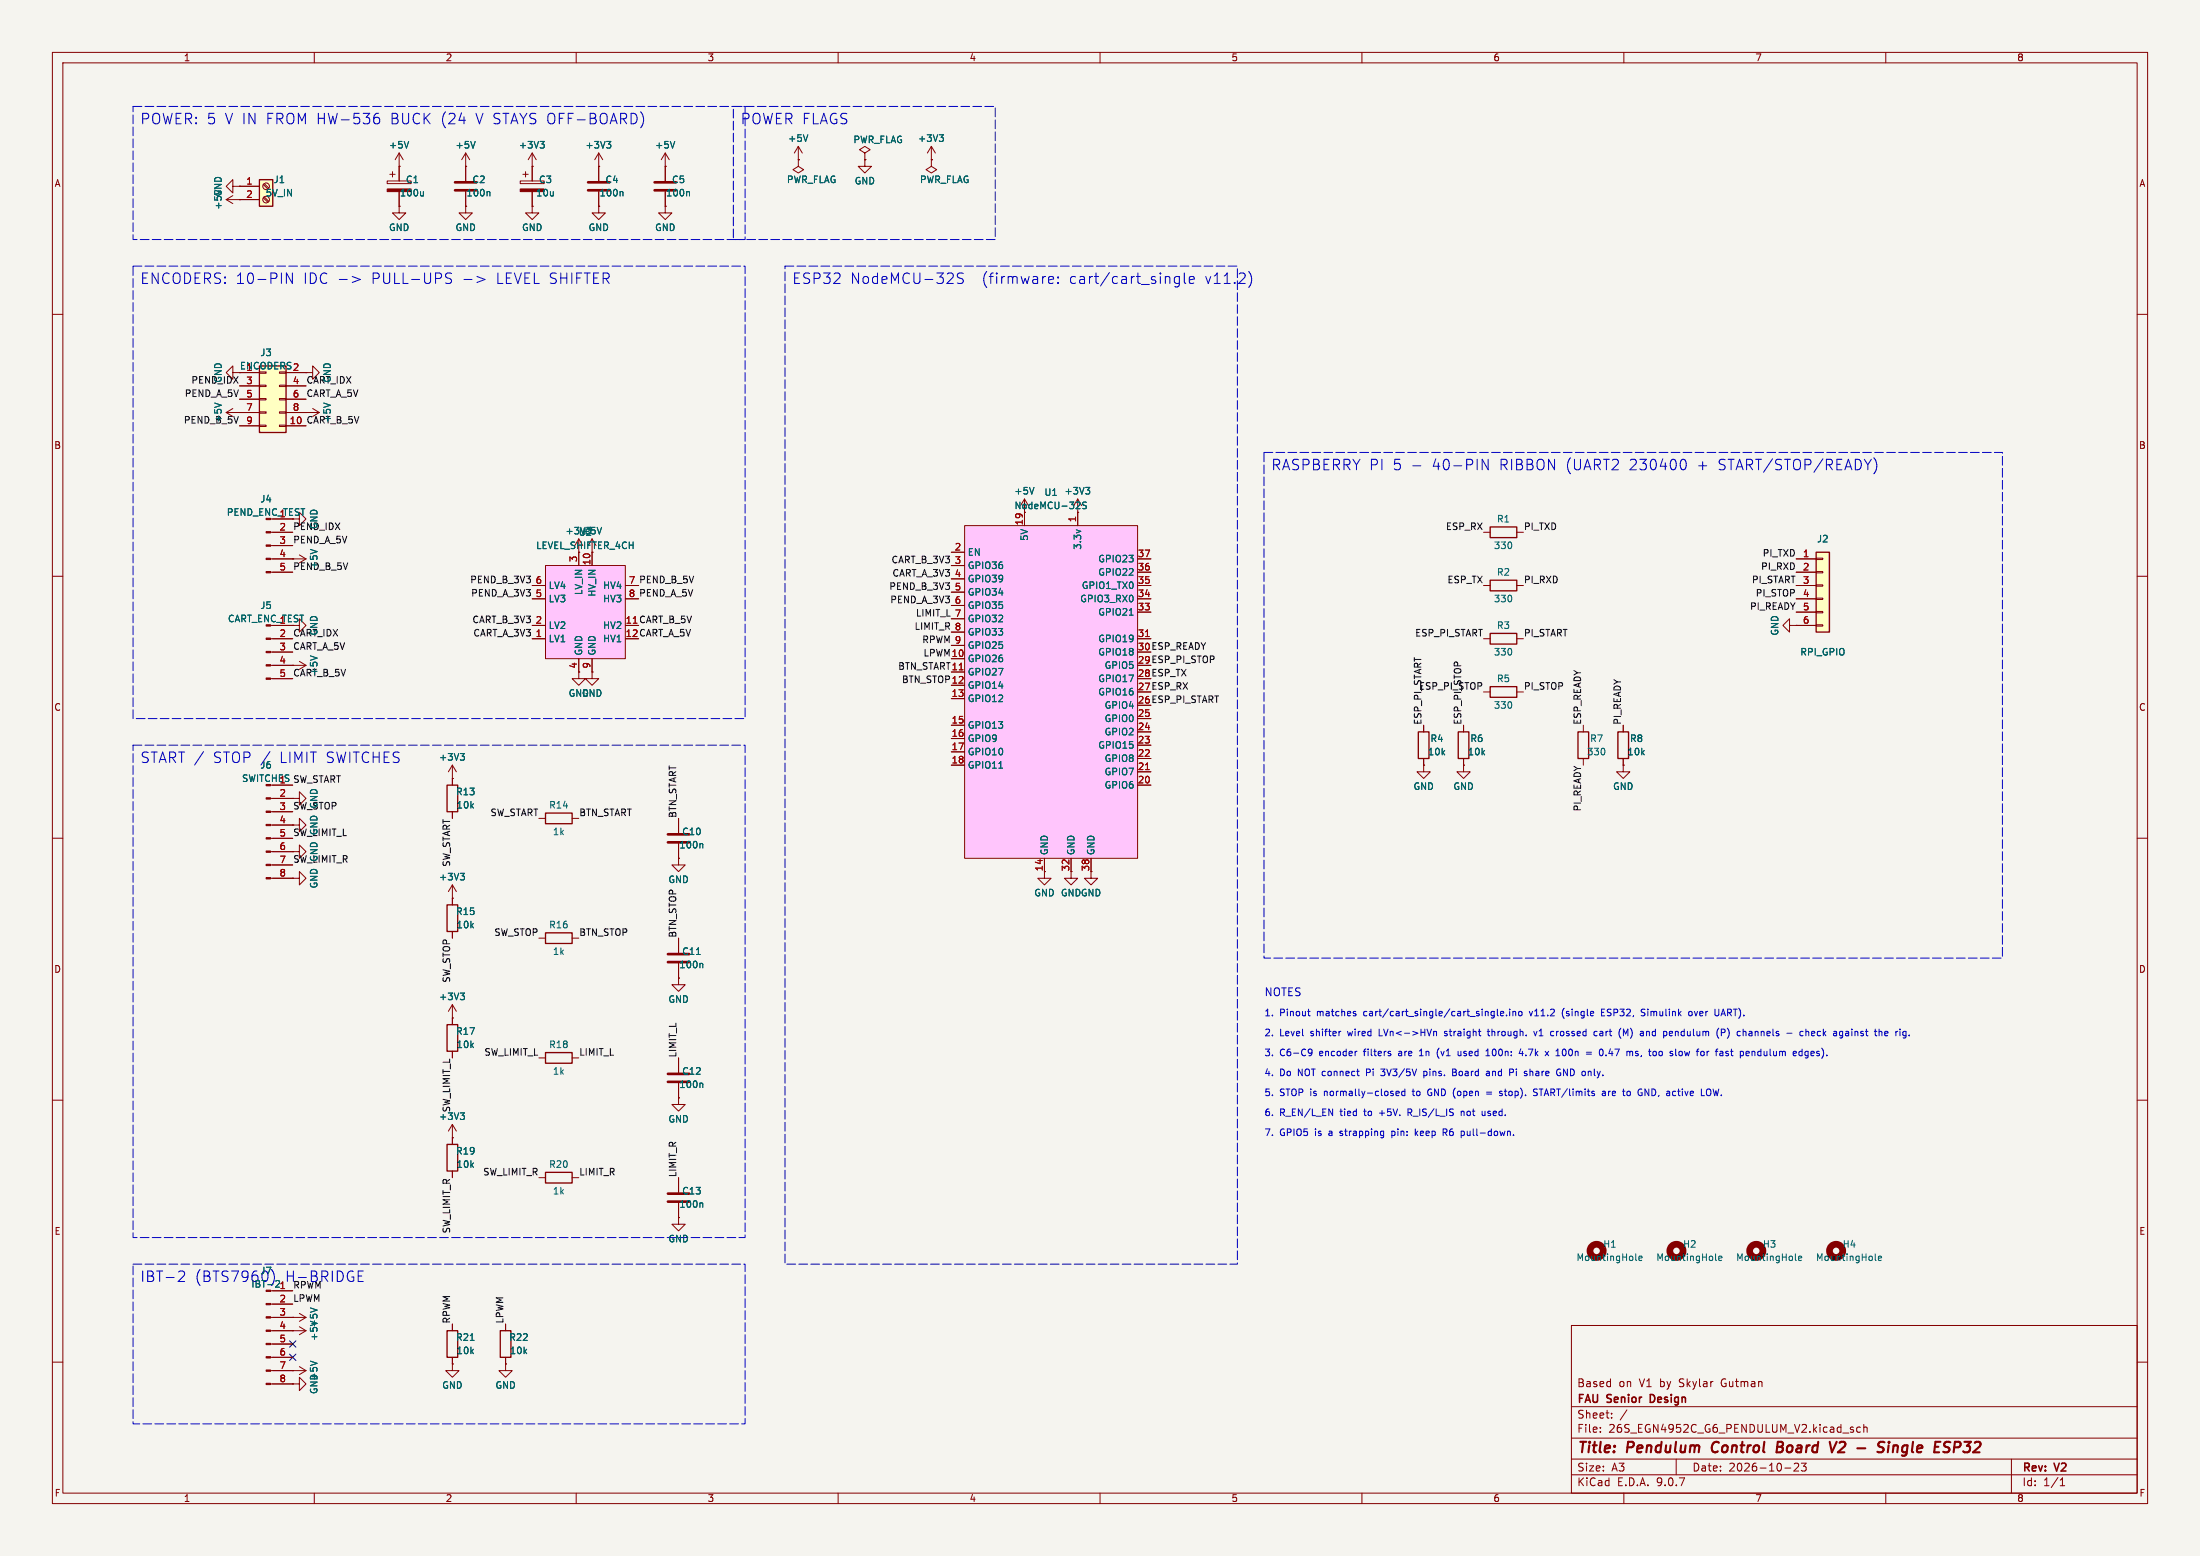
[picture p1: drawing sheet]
<svg xmlns="http://www.w3.org/2000/svg" width="420mm" height="297mm" viewBox="0 0 420 297" stroke-linecap="round" stroke-linejoin="round" font-family="sans-serif">
<path d="M0 0h420v297h-420z" fill="#f5f4ef" stroke="#f5f4ef" stroke-width=".19"/>
<g fill="none" stroke="#840000" stroke-width=".19">
<path d="M10 10h400v277h-400zM12 12h396v273h-396zM60 10v2M110 10v2M160 10v2M210 10v2M260 10v2M310 10v2M360 10v2M101.6 39.4v1.2h1.3l-1.3 1.3-1.3-1.3h1.3M101.6 39.4h.1M10 60h2"/>
<path d="M43.2 78.7l1.2 .8M43.2 78.7h2.5M44.4 71.1v-1.2l-1.2 1.2 1.2 1.3v-1.3h1.3M44.4 78l-1.2 .7M45.7 78.7h.1M58.4 71.1h1.3v-1.2l1.3 1.2-1.3 1.3v-1.3M58.4 71.1h.1M58.4 78.7h.1M58.4 78.7h2.6M59.7 78l1.3 .7M61 78.7l-1.3 .8M408 60h2"/>
<path d="M52.1 99.1h5v-1.3l1.3 1.3-1.3 1.2v-1.2M195.6 95.3l-.8 1.2M195.6 95.3l.7 1.2M195.6 95.3v2.5M205.7 95.3l-.7 1.2M205.7 95.3l.8 1.2M205.7 95.3v2.5M10 110h2M51.7 101.6h4.2M51.7 104.1h4.2M51.7 106.7h4.2M51.7 109.2h4.2"/>
<path d="M52.1 119.4h5v-1.3l1.3 1.3-1.3 1.3v-1.3M113 102.9l-.7 1.2M113 102.9l.8 1.2M113 102.9v2.5M283.2 111.8h1.3M289.6 111.8h1.2M341.6 119.4v-1.3l-1.2 1.3 1.2 1.3v-1.3h1.3M342.9 119.4h.1M408 110h2M51.7 121.9h4.2M51.7 124.5h4.2M51.7 127h4.2"/>
<path d="M51.7 129.5h4.2M113 128.3v1.2h1.3l-1.3 1.3-1.2-1.3h1.2M113 128.3h.1M271.8 138.4v1.3M279.4 138.4v1.3M302.3 138.4v1.3M10 160h2M271.8 144.8v1.3M279.4 144.8v1.3M302.3 144.8v1.3M408 160h2M199.4 166.4v1.2h1.3l-1.3 1.3-1.3-1.3h1.3"/>
<path d="M204.5 166.4v1.2h1.2l-1.2 1.3-1.3-1.3h1.3M208.3 166.4v1.2h1.2l-1.2 1.3-1.3-1.3h1.3M10 210h2M86.4 217.2h.1M86.4 214.6v3.8M86.4 214.6l-.8 1.3M86.4 214.6l.7 1.3M102.9 201.9h1.2M109.2 201.9h1.3M129.5 209.6v1.2h1.3l-1.3 1.3-1.2-1.3h1.2M129.5 209.6h.1M129.5 201.9v2.8"/>
<path d="M129.5 206.8v2.8M408 210h2M86.4 223.5v1.3M102.9 224.8h1.2M109.2 224.8h1.3M129.5 232.4v1.3h1.3l-1.3 1.2-1.2-1.2h1.2M129.5 232.4h.1M129.5 224.8v2.8M129.5 229.6v2.8M51.7 248.9h4.2M51.7 251.5h6.7M51.7 254h6.7"/>
<path d="M51.7 256.5h4.2M51.7 259.1h4.2M52.1 246.4h3.8M55.9 251.5h.1M55.9 254h.1M57.1 250.7l1.3 .8M57.1 253.2l1.3 .8M58.4 251.5l-1.3 .7M58.4 254l-1.3 .8M86.4 252.7v1.3M86.4 259.1v1.2M96.5 252.7v1.3"/>
<path d="M96.5 259.1v1.2M300 253h108v32h-108zM10 260h2M51.7 261.6h6.7M51.7 264.2h4.2M55.9 264.2h1.2v-1.3l1.3 1.3-1.3 1.2v-1.2M55.9 264.2h.1M55.9 261.6h.1M57.1 260.9l1.3 .7M58.4 261.6l-1.3 .8M86.4 260.3v1.3h1.2l-1.2 1.3-1.3-1.3h1.3M86.4 260.3h.1"/>
<path d="M96.5 260.3v1.3h1.3l-1.3 1.3-1.3-1.3h1.3M96.5 260.3h.1M300 278.5h108M300 274.5h108M300 268.5h108M305.5 273.2v.2M305.5 272.5v.1M307.7 270.5v.2M307.7 269.8v.1M310.6 269.1l-1.3 1.9M320 278.5v3M342.5 279.4l.6-.1 .2 .1 .1 .3-1 1.1h1"/>
<path d="M343.9 279.3h.9l-.5 .6 .4 .1v.6l-.2 .2-.6-.2M353.4 272.9l.4 .1 .1 .2-.2 .2h-.3M353.4 272.4l.4 .1M355.2 272.5l-.5-.1-.3 .3 .2 .6h.6M355.8 272.5l.2-.1 .4 .1v.9M355.8 271.9v1.5M384 278.5v6.5M408 260h2M60 285v2M110 285v2M160 285v2M210 285v2"/>
<path d="M260 285v2M300 281.5h108M310 285v2M340.7 280.2h1.2M360 285v2M393.3 283.6h.9M393.3 282.5l.4-.4v1.5"/>
</g>
<g fill="none" stroke="#840000" stroke-width=".4">
<path d="M327.1 275.5a1.27 1.27 0 0 0 0 1.6M339.3 276.2h.6M339.9 276.2l.3 .1M340.1 275.2h-.7l-.3 2 1-.1M340.1 276.1l-.2 .1M350.6 275.2l-.9 2M351.5 275.2l-.3 .2M352.1 276.1l-1.2 1.1h1.2M359.8 275.3a.85 .85 0 0 0-1.1 .1l-.1 .6M360.5 275.9l-.1 1.3M360.6 275.2v.2M361.5 275.9l-.2 1.3"/>
<path d="M362.1 275.9l-.6 .2M371.6 275.2l.7 .1M371.8 276.3h.2a.46 .46 0 0 1-.1 .8M373.1 276.3h.7M374 275.2h-.8l-.2 2"/>
</g>
<path d="M315.4 266.2h-.4v1.5h.4" fill="none" stroke="#840000" stroke-width=".3"/>
<path d="M284.5 110.7h5.1v2.1h-5.1zM270.8 139.7h2v5.1h-2zM278.4 139.7h2v5.1h-2zM301.2 139.7h2.1v5.1h-2.1zM85.3 218.4h2.1v5.1h-2.1zM104.1 200.9h5.1v2h-5.1zM104.1 223.8h5.1v2h-5.1zM85.3 254h2.1v5.1h-2.1zM95.5 254h2v5.1h-2z" fill="none" stroke="#840000" stroke-width=".25"/>
<g fill="#840000" stroke="#840000" stroke-width=".19">
<path d="M50.8 248.8h.9v.2h-.9z"/>
<path d="M50.8 251.3h.9v.3h-.9z"/>
<path d="M50.8 253.9h.9v.2h-.9z"/>
<path d="M50.8 256.4h.9v.3h-.9z"/>
<path d="M50.8 259h.9v.2h-.9z"/>
<path d="M50.8 261.5h.9v.2h-.9z"/>
<path d="M50.8 264h.9v.3h-.9z"/>
<path d="M50.8 121.8h.9v.2h-.9z"/>
<path d="M50.8 124.3h.9v.3h-.9z"/>
<path d="M50.8 126.9h.9v.2h-.9z"/>
<path d="M50.8 129.4h.9v.3h-.9z"/>
<path d="M50.8 101.5h.9v.2h-.9z"/>
<path d="M50.8 104h.9v.3h-.9z"/>
<path d="M50.8 106.6h.9v.2h-.9z"/>
<path d="M50.8 109.1h.9v.2h-.9z"/>
</g>
<g fill="none" stroke="#006464" stroke-width=".19">
<path d="M41 76.9l1.2 .4M61.8 76.9l1.3 .4M197.4 93l-.4 1.3M207.3 93h.7l-.4 .5M207.8 93.5l.2 .3v.3l-.2 .2M114.8 100.7l-.4 1.2M87.9 212.4h.8l-.5 .5M88.4 212.9l.3 .2v.3l-.3 .3M134 206.7l.2 .2v.7M134 229.6l.2 .2v.6M53.1 244.4l-.4 .1M53.3 245l-.7 .7h.8"/>
<path d="M59.3 249.6l1.2 .5M59.3 259.8l1.2 .4M89.8 255.8h.7M312.3 240.4l.2 .2M312.9 240.2l.6-.1-.1-.3h-.3l-.2 .1v.6h.5M327.5 240.4l.2 .2M328.1 240.2l.6-.1v-.3h-.4l-.2 .1 .1 .6h.5M342.7 240.4l.2 .2M343.4 240.2l.6-.1-.1-.3h-.4l-.1 .1v.6h.5M358 240.4l.2 .2M358.6 240.2l.6-.1-.1-.3h-.3l-.2 .1 .1 .6h.4"/>
</g>
<path d="M127.5 205h4.1M127.5 206.5h4.1M127.5 227.8h4.1M127.5 229.4h4.1" fill="none" stroke="#840000" stroke-width=".51"/>
<g fill="none" stroke="#840000" stroke-width="1.3">
<circle cx="304.8" cy="238.8" r="1.27"/>
<circle cx="320" cy="238.8" r="1.27"/>
<circle cx="335.3" cy="238.8" r="1.27"/>
<circle cx="350.5" cy="238.8" r="1.27"/>
</g>
<path d="M346.7 105.4h2.5v15.3h-2.5z" fill="#ffffc2"/>
<path d="M284.5 100.6h5.1v2h-5.1zM346.7 105.4h2.5v15.3h-2.5zM308.9 139.7h2v5.1h-2z" fill="none" stroke="#840000" stroke-width=".25"/>
<g fill="none" stroke="#840000" stroke-width=".19">
<path d="M283.2 101.6h1.3M289.6 101.6h1.2M342.9 106.7h3.8M342.9 109.2h3.8M342.9 111.8h3.8M342.9 114.3h3.8M342.9 116.8h3.8M342.9 119.4h3.8M346.7 106.6h1.3v.2h-1.3zM346.7 109.1h1.3v.2h-1.3zM346.7 111.6h1.3v.3h-1.3zM346.7 114.2h1.3v.2h-1.3z"/>
<path d="M346.7 116.7h1.3v.3h-1.3zM346.7 119.3h1.3v.2h-1.3zM309.9 138.4v1.3M271.8 146.1v1.2h1.2l-1.2 1.3-1.3-1.3h1.3M271.8 146.1h.1M279.4 146.1v1.2h1.3l-1.3 1.3-1.3-1.3h1.3M279.4 146.1h.1M309.9 146.1v1.2h1.2l-1.2 1.3-1.3-1.3h1.3M309.9 146.1h.1M309.9 144.8v1.3"/>
</g>
<path d="M49.5 69.9h5.1v12.7h-5.1z" fill="#ffffc2"/>
<path d="M49.5 69.9h5.1v12.7h-5.1z" fill="none" stroke="#840000" stroke-width=".25"/>
<g fill="none" stroke="#840000" stroke-width=".19">
<path d="M45.7 71.1h3.8M45.7 73.7h3.8M45.7 76.2h3.8M45.7 78.7h3.8M49.5 73.5h1.3v.3h-1.3zM49.5 76.1h1.3v.2h-1.3zM49.5 78.6h1.3v.3h-1.3zM53.3 73.5h1.3v.3h-1.3zM53.3 76.1h1.3v.2h-1.3zM53.3 78.6h1.3v.3h-1.3zM54.6 71.1h3.8M54.6 73.7h3.8"/>
<path d="M54.6 76.2h3.8M54.6 78.7h3.8M45.7 81.3h3.8M49.5 81.2h1.3v.2h-1.3zM53.3 81.2h1.3v.2h-1.3zM54.6 81.3h3.8M110.5 128.3v1.2h1.3l-1.3 1.3-1.3-1.3h1.3"/>
</g>
<path d="M104.1 108h15.3v17.7h-15.3z" fill="#ffc5fc"/>
<g fill="none" stroke="#840000" stroke-width=".19">
<path d="M55.9 106.7h.1M55.9 106.7h2.5M57.1 105.9l1.3 .8M58.4 106.7l-1.3 .7M101.6 111.8h2.5M101.6 114.3h2.5M101.6 119.4h2.5M104.1 108h15.3v17.7h-15.3zM110.5 102.9v5.1M110.5 102.9l-.8 1.2M110.5 102.9l.8 1.2M113 105.4v2.6"/>
<path d="M119.4 111.8h2.5M119.4 114.3h2.5M55.9 127h.1M55.9 127h2.5M57.1 126.2l1.3 .8M58.4 127l-1.3 .8M101.6 121.9h2.5M110.5 125.7v2.6M113 125.7v2.6M283.2 121.9h1.3M283.2 132.1h1.3M289.6 121.9h1.2"/>
<path d="M289.6 132.1h1.2"/>
</g>
<path d="M59.3 104.9l1.2 .4M59.3 125.2l1.2 .4" fill="none" stroke="#006464" stroke-width=".19"/>
<path d="M284.5 120.9h5.1v2h-5.1zM284.5 131.1h5.1v2h-5.1z" fill="none" stroke="#840000" stroke-width=".25"/>
<path d="M184.1 100.3h33.1v63.5h-33.1z" fill="#ffc5fc"/>
<g fill="none" stroke="#840000" stroke-width=".19">
<path d="M43.2 38.1l1.2 .8M43.2 38.1h2.5M44.4 37.3l-1.2 .8M45.7 38.1h.1M76.2 39.4v1.2h1.3l-1.3 1.3-1.3-1.3h1.3M76.2 39.4h.1M88.9 39.4v1.2h1.3l-1.3 1.3-1.3-1.3h1.3M88.9 39.4h.1M114.3 39.4v1.2h1.3l-1.3 1.3-1.3-1.3h1.3M114.3 39.4h.1M152.4 30.5h.1M152.4 30.5v1.3l1 .6-1 .6-1-.6 1-.6"/>
<path d="M152.4 27.9l-.8 1.3M152.4 27.9l.8 1.3M152.4 27.9v2.6M165.1 29.2l1-.6-1-.7-1 .7 1 .6v1.3M165.1 30.5h.1M165.1 30.5v1.3h1.3l-1.3 1.2-1.3-1.2h1.3M177.8 30.5h.1M177.8 30.5v1.3l1 .6-1 .6-1-.6 1-.6M177.8 27.9l-.8 1.3M177.8 27.9l.8 1.3M177.8 27.9v2.6M195.6 97.8v2.5"/>
<path d="M205.7 97.8v2.5M181.6 105.4h2.5M181.6 108h2.5M181.6 110.5h2.5M181.6 113h2.5M181.6 115.6h2.5M181.6 118.1h2.5M184.1 100.3h33.1v63.5h-33.1zM217.2 106.7h2.5M217.2 109.2h2.5M217.2 111.8h2.5M217.2 114.3h2.5"/>
<path d="M217.2 116.8h2.5M181.6 120.7h2.5M181.6 123.2h2.5M181.6 125.7h2.5M181.6 128.3h2.5M181.6 130.8h2.5M181.6 133.4h2.5M181.6 138.4h2.5M217.2 121.9h2.5M217.2 137.2h2.5M217.2 139.7h2.5M51.7 152.4h4.2"/>
<path d="M51.7 154.9h4.2M51.7 157.5h4.2M52.1 149.9h3.8M55.9 152.4h1.2v-1.3l1.3 1.3-1.3 1.3v-1.3M55.9 152.4h.1M55.9 157.5h1.2v-1.3l1.3 1.3-1.3 1.3v-1.3M55.9 157.5h.1M86.4 148.6h.1M86.4 146.1v3.8M86.4 154.9v1.3M86.4 146.1l-.8 1.2M86.4 146.1l.7 1.2"/>
<path d="M102.9 156.2h1.2M109.2 156.2h1.3M129.5 156.2v2.8M181.6 141h2.5M181.6 143.5h2.5M181.6 146.1h2.5M217.2 142.2h2.5M217.2 144.8h2.5M217.2 147.3h2.5M217.2 149.9h2.5M51.7 160h4.2M51.7 162.6h4.2"/>
<path d="M51.7 165.1h4.2M51.7 167.6h4.2M55.9 162.6h1.2v-1.3l1.3 1.3-1.3 1.2v-1.2M55.9 162.6h.1M55.9 167.6h1.2v-1.2l1.3 1.2-1.3 1.3v-1.3M55.9 167.6h.1M86.4 171.5h.1M86.4 168.9v3.8M86.4 177.8v1.3M86.4 168.9l-.8 1.3M86.4 168.9l.7 1.3M102.9 179.1h1.2"/>
<path d="M109.2 179.1h1.3M129.5 163.8v1.3h1.3l-1.3 1.3-1.2-1.3h1.2M129.5 163.8h.1M129.5 161v2.8M129.5 179.1v2.8M199.4 163.8v2.6M204.5 163.8v2.6M208.3 163.8v2.6M86.4 194.3h.1M86.4 191.8v3.8M86.4 191.8l-.8 1.2M86.4 191.8l.7 1.2"/>
<path d="M129.5 186.7v1.3h1.3l-1.3 1.2-1.2-1.2h1.2M129.5 186.7h.1M129.5 183.9v2.8M86.4 200.7v1.2"/>
</g>
<path d="M183.1 127.9h.7M218.7 121.5h.7M218.7 146.9h.7" fill="none" stroke="#a90000" stroke-width=".19"/>
<g fill="none" stroke="#006464" stroke-width=".19">
<path d="M154.2 25.7l-.4 1.3M179.3 25.7h.8l-.4 .5M179.9 26.2l.2 .3v.3l-.2 .2M206.1 95.9l.1 .2-.1 .3-.7 .7h.8M207.4 95.9l-.5-.1-.2 .2v.3l.6 .3 .1 .3-.2 .2-.5-.1M215.6 117.4h.7M87.9 143.8h.8l-.5 .5M88.4 144.3l.3 .3v.3l-.3 .2M190.7 146.6h.7M87.9 166.7h.8l-.5 .5M88.4 167.2l.3 .2v.3l-.3 .3M134 161l.2 .2v.7"/>
<path d="M87.9 189.6h.8l-.5 .4M88.4 190l.3 .3v.3l-.3 .2M133 182.2h.7M134 183.9l.2 .2v.6"/>
</g>
<g fill="#840000" stroke="#840000" stroke-width=".19">
<path d="M50.8 152.3h.9v.2h-.9z"/>
<path d="M50.8 154.8h.9v.3h-.9z"/>
<path d="M50.8 157.4h.9v.2h-.9z"/>
<path d="M50.8 159.9h.9v.2h-.9z"/>
<path d="M50.8 162.4h.9v.3h-.9z"/>
<path d="M50.8 165h.9v.2h-.9z"/>
<path d="M50.8 167.5h.9v.3h-.9z"/>
</g>
<path d="M127.5 159.3h4.1M127.5 160.8h4.1M127.5 182.1h4.1M127.5 183.6h4.1" fill="none" stroke="#840000" stroke-width=".51"/>
<path d="M85.3 149.9h2.1v5h-2.1zM104.1 155.2h5.1v2h-5.1zM85.3 172.7h2.1v5.1h-2.1zM104.1 178.1h5.1v2h-5.1zM85.3 195.6h2.1v5.1h-2.1z" fill="none" stroke="#840000" stroke-width=".25"/>
<path d="M49.5 34.3h2.6v5.1h-2.6z" fill="#ffffc2"/>
<path d="M49.5 34.3h2.6v5.1h-2.6z" fill="none" stroke="#840000" stroke-width=".25"/>
<g fill="none" stroke="#840000" stroke-width=".19">
<path d="M44.4 35.6v-1.3l-1.2 1.3 1.2 1.2v-1.2h1.3M45.7 35.6h.1M45.7 38.1h.1M45.7 35.6h3.8M45.7 38.1h3.8M50.3 35.2l.8 .9M50.3 37.8l.8 .8M50.4 35.1l.9 .8M73.9 34.5h4.6v.6h-4.6zM74.4 33.3h1M74.9 32.8v1M76.2 31.8h.1"/>
<path d="M76.2 39.4h.1M76.2 29.2v5.3M76.2 36.6v2.8M76.2 29.2l-.8 1.3M76.2 29.2l.8 1.3M88.9 31.8h.1M88.9 39.4h.1M88.9 29.2l-.8 1.3M88.9 29.2l.8 1.3M88.9 29.2v5.3M88.9 36.6v2.8M99.3 34.5h4.6v.6h-4.6z"/>
<path d="M99.8 33.3h1M100.3 32.8v1M101.6 31.8h.1M101.6 39.4h.1M101.6 29.2l-.8 1.3M101.6 29.2l.8 1.3M101.6 29.2v5.3M101.6 36.6v2.8M114.3 31.8h.1M114.3 39.4h.1M114.3 29.2l-.8 1.3M114.3 29.2l.8 1.3"/>
<path d="M114.3 29.2v5.3M114.3 36.6v2.8M127 39.4v1.2h1.3l-1.3 1.3-1.3-1.3h1.3M127 39.4h.1M127 31.8h.1M127 29.2l-.8 1.3M127 29.2l.8 1.3M127 29.2v5.3M127 36.6v2.8M152.4 30.5h.1M165.1 30.5h.1M177.8 30.5h.1"/>
<path d="M45.7 78.7h.1M45.7 71.1h3.8M45.7 73.7h3.8M45.7 76.2h3.8M45.7 78.7h3.8M54.6 71.1h3.8M54.6 73.7h3.8M54.6 76.2h3.8M54.6 78.7h3.8M58.4 78.7h.1M58.4 71.1h.1M45.7 81.3h3.8"/>
<path d="M52.1 99.1h3.8M54.6 81.3h3.8M195.6 97.8v2.5M205.7 97.8v2.5M52.1 106.7h3.8M52.1 109.2h3.8M52.1 119.4h3.8M52.1 101.6h3.8M52.1 104.1h3.8M55.9 106.7h.1M101.6 111.8h2.5M101.6 114.3h2.5"/>
<path d="M101.6 119.4h2.5M110.5 105.4v2.6M113 105.4v2.6M119.4 111.8h2.5M119.4 114.3h2.5M181.6 105.4h2.5M181.6 108h2.5M181.6 110.5h2.5M181.6 113h2.5M181.6 115.6h2.5M181.6 118.1h2.5M217.2 106.7h2.5"/>
<path d="M217.2 109.2h2.5M217.2 111.8h2.5M217.2 114.3h2.5M217.2 116.8h2.5M342.9 119.4h.1M342.9 106.7h3.8M342.9 109.2h3.8M342.9 111.8h3.8M342.9 114.3h3.8M342.9 116.8h3.8M342.9 119.4h3.8M52.1 121.9h3.8"/>
<path d="M52.1 124.5h3.8M52.1 127h3.8M52.1 129.5h3.8M55.9 127h.1M101.6 121.9h2.5M110.5 125.7v2.6M113 128.3h.1M113 125.7v2.6M181.6 120.7h2.5M181.6 123.2h2.5M181.6 125.7h2.5M181.6 128.3h2.5"/>
<path d="M181.6 130.8h2.5M181.6 133.4h2.5M181.6 138.4h2.5M217.2 121.9h2.5M217.2 137.2h2.5M217.2 139.7h2.5M271.8 138.4v1.3M279.4 138.4v1.3M309.9 138.4v1.3M52.1 149.9h3.8M52.1 152.4h3.8M52.1 154.9h3.8"/>
<path d="M52.1 157.5h3.8M55.9 152.4h.1M55.9 157.5h.1M86.4 148.6h.1M86.4 148.6v1.3M86.4 154.9v1.3M129.5 156.2v2.8M181.6 141h2.5M181.6 143.5h2.5M181.6 146.1h2.5M217.2 142.2h2.5M217.2 144.8h2.5"/>
<path d="M217.2 147.3h2.5M217.2 149.9h2.5M271.8 146.1h.1M271.8 144.8v1.3M279.4 146.1h.1M279.4 144.8v1.3M309.9 146.1h.1M309.9 144.8v1.3M52.1 160h3.8M52.1 162.6h3.8M52.1 165.1h3.8M52.1 167.6h3.8"/>
<path d="M55.9 162.6h.1M55.9 167.6h.1M86.4 171.5h.1M86.4 171.5v1.2M86.4 177.8v1.3M129.5 163.8h.1M129.5 161v2.8M129.5 179.1v2.8M199.4 163.8v2.6M204.5 163.8v2.6M208.3 163.8v2.6M86.4 194.3h.1"/>
<path d="M86.4 194.3v1.3M129.5 186.7h.1M129.5 183.9v2.8M86.4 217.2h.1M86.4 200.7v1.2M86.4 217.2v1.2M129.5 209.6h.1M129.5 201.9v2.8M129.5 206.8v2.8M86.4 223.5v1.3M129.5 232.4h.1M129.5 224.8v2.8"/>
<path d="M129.5 229.6v2.8M52.1 246.4h3.8M52.1 248.9h3.8M52.1 251.5h3.8M52.1 254h3.8M52.1 256.5h3.8M52.1 259.1h3.8M55.9 251.5h.1M55.9 254h.1M86.4 252.7v1.3M86.4 259.1v1.2M96.5 252.7v1.3"/>
<path d="M96.5 259.1v1.2M52.1 261.6h3.8M52.1 264.2h3.8M55.9 264.2h.1M55.9 261.6h.1M86.4 260.3h.1M96.5 260.3h.1"/>
<circle cx="50.8" cy="38.1" r=".63"/>
<circle cx="50.8" cy="35.6" r=".63"/>
</g>
<g fill="none" stroke="#006464" stroke-width=".19">
<path d="M78 27l-.4 1.3M80.8 36.6v.8M80.8 37.3l-.2 .1M90.7 27l-.4 1.3M93.3 36.6l.2 .1v.7M103.1 27h.8l-.4 .5M103.7 27.5l.2 .2v.3l-.2 .3M115.8 27h.8l-.4 .5M116.4 27.5l.2 .2v.3l-.2 .3M118.7 36.6l.2 .1v.7M128.8 27l-.4 1.3M131.4 36.6l.2 .1v.7"/>
<path d="M154.2 25.7l-.4 1.3M179.3 25.7h.8l-.4 .5M179.9 26.2l.2 .3v.3l-.2 .2M41 76.9l1.2 .4M61.8 76.9l1.3 .4M197.4 93l-.4 1.3M206.1 95.9l.1 .2-.1 .3-.7 .7h.8M207.3 93h.7l-.4 .5M207.4 95.9l-.5-.1-.2 .2v.3l.6 .3 .1 .3-.2 .2-.5-.1M207.8 93.5l.2 .3v.3l-.2 .2M59.3 104.9l1.2 .4M114.8 100.7l-.4 1.2"/>
<path d="M215.6 117.4h.7M59.3 125.2l1.2 .4M87.9 143.8h.8l-.5 .5M88.4 144.3l.3 .3v.3l-.3 .2M190.7 146.6h.7M87.9 166.7h.8l-.5 .5M88.4 167.2l.3 .2v.3l-.3 .3M134 161l.2 .2v.7M87.9 189.6h.8l-.5 .4M88.4 190l.3 .3v.3l-.3 .2M133 182.2h.7M134 183.9l.2 .2v.6"/>
<path d="M87.9 212.4h.8l-.5 .5M88.4 212.9l.3 .2v.3l-.3 .3M134 206.7l.2 .2v.7M134 229.6l.2 .2v.6M53.1 244.4l-.4 .1M53.3 245l-.7 .7h.8M59.3 249.6l1.2 .5M59.3 259.8l1.2 .4M89.8 255.8h.7"/>
</g>
<path d="M86.9 34.8h4M86.9 36.3h4M112.3 34.8h4M112.3 36.3h4M125 34.8h4M125 36.3h4" fill="none" stroke="#840000" stroke-width=".51"/>
<g fill="#840000" stroke="#840000" stroke-width=".19">
<path d="M99.3 36.1h4.6v.5h-4.6z"/>
<path d="M73.9 36.1h4.6v.5h-4.6z"/>
</g>
<path d="M55.3 255.9l1.2 1.2M55.3 258.5l1.2 1.2M56.5 255.9l-1.2 1.2M56.5 258.5l-1.2 1.2" fill="none" stroke="#000084" stroke-width=".19"/>
<g fill="none" stroke="#0000c2" stroke-width=".19">
<path d="M71.5 22.5l.6-.1 .4 .4v.4l-.2 .3h-.8M72.3 21.6a.71 .71 0 0 0-.9 .5M122.8 22.2v1.3M55.8 52.1v2l-1.1-2v2M67.2 52.8l1.6 .5-1.6 .6M85.2 53l.2 .1a.73 .73 0 0 1 .8 .4l-.2 .5-.7 .1M85.2 52.2h1M88.6 53.3h1.5M91.1 52.8l1.5 .5-1.5 .6M180.8 54.1h1.2M181.9 52.3v.7M183.9 52.2h-1a.48 .48 0 0 0-.1 .5 .48 .48 0 0 0 .3 .4 .73 .73 0 0 1 .8 .4l-.1 .4-.3 .2-.7-.1"/>
<path d="M200.5 52.8l.5 .1 .1 .4-.9 .1M201 54l-.5 .1M202 53.9v.2M202 52.9v.2M225.1 52.9l-.5-.1-.4 .4v.5l.2 .3h.7M225.1 52.8v1.6a.54 .54 0 0 1-.8 .3M226.1 52.1v1.7l.3 .3M227 53.4l1-.1-.1-.4-.6-.1-.3 .3 .1 .9h.8M238.5 51.9a2.35 2.35 0 0 1 0 2.9M269.7 88.9h1.5M284.1 87.7v2l-1.1-2v2M321.2 87.7h.2a1.25 1.25 0 0 1 0 2h-.2"/>
<path d="M357.7 87.4a2.29 2.29 0 0 1 0 3M38.9 143.5l-1.7 2.5M51.5 143.5l-1.7 2.5M249.6 193h.5M249.9 193.8l.2 .1M256 196.9l-.3 .1M258.7 193.5l.2 .2-.2 .2M258.7 193l.1 .1M273.7 197l.2-.1h.3v.8M273.7 196.9v.8M275.8 197.6l.1 .1M275.9 196.9l-.1 .1 .1 .3"/>
<path d="M283.9 196.9h.5M284.1 196.4v1.1l.3 .2M284.9 193l.3 .1M285.2 193.8l-.3 .1M285.2 193v1.1l-.2 .2M285.8 192.6v1.1l.2 .2M286.5 193.5l.6-.1-.1-.3-.4-.1-.1 .2v.6h.5M287.6 193.8v.1M288.2 192.6v.1M288.2 193v.9M288.8 193.2l.2-.2 .3 .1 .1 .8M288.8 193v.9"/>
<path d="M290 193.2l.1-.2 .4 .2 .1 .5-.2 .1-.3 .1-.1-.1zM292.8 196.9l.3 .8 .3-.8M296.1 197.6l.2 .1 .3-.1M296.6 196.9h-.3l-.2 .1M298.4 192.8l-.2 .5 .2 .7M304.9 196.9h-.4l-.2 .2 .1 .5h.5M305.7 193.2h.5M306.4 192.6h-.7v1.3h.7M309.3 197.9l.1 .3M309.4 196.3l-.1 .2M310.3 197.3l-.4-.9v1.3M313.3 193.8h.6"/>
<path d="M314 192.7l-.5-.1-.2 .3 .1 .3 .5 .2M314.3 196.9v.8M314.5 196.9l-.2 .1M319.2 196.9h-.3l-.2 .1v.6h.5M319.3 197.2l-.6 .1M322.4 193.2l.2-.2 .4 .2v.5l-.1 .1-.3 .1-.2-.1zM327.9 197.8l.2 .4M328.1 196.3l-.2 .3M328.1 192.6v1.1l-.1 .1-.4 .1M328.6 197.1l.6-.1 .1-.1v-.3l-.7-.2v1.3M332.8 196.9h.5v.8M341.1 197.2h1"/>
<path d="M344.8 196.4v1.3M344.8 196.9h.4l.1 .8M346 196.9l-.2 .1v.5l.2 .2M346.4 197.2l-.6 .1M351.6 196.9h.2M351.8 196.9l-.1 1.1M351.8 197.6l-.2 .1M352.7 196.9h-.3M352.8 197.2h-.3l-.2 .2 .1 .2 .4 .1M359.8 197.3l.6-.1v-.3h-.4l-.2 .1 .1 .6h.5M364.5 197.6v.1M249.9 200.3l.3-.1 .3 .3a.84 .84 0 0 1-.4 1h-.2"/>
<path d="M250.5 200.8l-.3 .2h-.3M258.9 200.7h.2M259 204.5h.5M259.4 205.3h.1M263.6 204.1h.8M263.6 205.2l.2 .1M264 215.9l.1 .1M264.1 215.9v1l-.1 .2M264.1 216.7l-.1 .1M265.3 201.1l.2 .2-.2 .2M265.3 200.7h.2M265.7 215.9v1.3"/>
<path d="M265.7 216.7l.1 .1M265.8 208.7l.2 .2-.2 .2M265.8 208.3l.2 .1M265.8 215.9l-.1 .1M266.5 208.7l.6-.1-.1-.2-.3-.1-.2 .2 .1 .6h.4M268.2 208.4l-.4-.1-.2 .2 .1 .6h.5M268.2 207.9v1.2M268.8 212.3h.5M269.3 211.7h-.5v1.2M270.2 215.5v1.3M270.3 216.3l.4 .5M270.7 215.9l-.5 .5"/>
<path d="M271 201.5h.7M271.2 200.4l-.2 .2M271.8 205.3h.4M271.8 204.5v1.2M272.2 204.5h-.4M272.8 207.9l-.3 .5 .3 .7M274.7 200.1a1.46 1.46 0 0 0 0 1.9M275.8 216.2l.4 .6M276.1 215.5h-.6v1.3M276.1 216.1l-.6 .1M277.3 204.7h.4M277.7 204.7h.2"/>
<path d="M277.9 204.1h-.6v1.2h.6M277.9 204.6l-.2 .1M278.4 200.7v.8h.3l.2-.1M279 212.1v.8M279.3 215.9l.3 .3v.3l-.3 .3M279.3 212.1l-.3 .1M282.9 212.1l.1 .8h.3l.2-.1M283.7 201.5h.7M283.7 200.6l.3-.4v1.3M283.8 208.5h1M283.8 208.8h1M283.8 204.5h.5v.8"/>
<path d="M284.3 204.8h-.4l-.2 .2 .2 .3h.4M286.3 208.7l.5 .2v.2h-.4M286.3 208.4h.5M288.2 204.1h.5l.2 .2-.1 .4h-.6M288.9 216.6v.2M290.3 200.2l-.3 .9h.8M290.6 200.7v.8M292.1 204.1v1.2M292.1 204.5v.1M293.5 207.9h-.5l-.2 .1v.4l.5 .2 .2 .3-.3 .2h-.5M295 200.7l.6 .8M295.6 200.7l-.6 .8"/>
<path d="M297.6 204.1h.3M297.7 204.8h.2v.4l-.3 .1M298.5 205.3v-1.2l.7 1.2M298.5 200.2a.79 .79 0 0 0 0 1.3M302.8 200.9h1M302.8 201.2h1M305.4 200.5l.2-.3 .4 .3M305.9 208.4h.5l.1 .7M306.5 208.6l-.5 .1-.1 .1 .1 .3h.5M306.6 201.4v.1M310.6 208.4l.2-.1 .4 .1M310.6 209l.2 .1 .4-.1"/>
<path d="M311.6 200.7l.1 .8M312.2 201.5h.4M312.6 200.7l-.4 .2 .1 .1 .3 .1M314 209.1v-1.2l.8 1.2M316.9 200.7l-.2 .2v.4l.2 .2M320.5 201.3l.2 .2h.3l.2-.2M320.5 200.9l.2-.2h.3l.2 .2M325.8 208l.3-.1a.43 .43 0 0 1 .5 .4v.4a.42 .42 0 0 1-.4 .5 .42 .42 0 0 1-.4-.5zM325.9 200.7v.8M326.2 200.7l-.3 .2M329.6 201.1l.3 .1 .1 .1-.4 .2M329.6 200.7h.3"/>
<path d="M334.5 200.8l.2-.1h.3v.8M334.5 200.7v.8M343.9 200.7h.1M344 200.2v1.3M344 201.5h-.1M345.2 200.7h-.4l-.2 .2 .1 .6h.5M345.2 200.7v1l-.3 .2h-.3M34.2 242.7h.9a.54 .54 0 0 1 .1 .8l-1.2 1.1h1.2M51.9 242.4l.3 .5a2.33 2.33 0 0 1 .1 1.6M68.4 242.6h.9M68.4 244.6h.9M68.4 243.6h.7"/>
</g>
<path d="M25.4 20.3h116.8v25.4h-116.8zM140 20.3h50v25.4h-50zM25.4 50.8h116.8v86.4h-116.8zM149.9 50.8h86.3v190.5h-86.3zM241.3 86.4h141v96.5h-141zM25.4 142.2h116.8v94h-116.8zM25.4 241.3h116.8v30.5h-116.8z" fill="none" stroke="#0000c2" stroke-width=".19" stroke-dasharray="1.7 .6"/>
<path d="M183.1 127.9h.7M218.7 121.5h.7M218.7 146.9h.7" fill="none" stroke="#a90000" stroke-width=".19"/>
<g font-size="2.8" fill="#0000c2">
<text x="26.7" y="23.9">POWER: 5 V IN FROM HW-536</text>
<text x="74.6" y="23.9">BUCK (24</text>
<text x="91" y="23.9">V STAYS OFF-BOARD)</text>
<text x="141.3" y="23.9">POWER FLAGS</text>
<text x="26.7" y="54.4">ENCODERS: 10-PIN</text>
<text x="57.8" y="54.4">IDC -&gt;</text>
<text x="70.9" y="54.4">PULL-UPS</text>
<text x="94.8" y="54.4">LEVEL SHIFTER</text>
<text x="151.1" y="54.4">ESP32</text>
<text x="162.2" y="54.4">NodeMCU-32S</text>
<text x="187.4" y="54.4">(firmware:</text>
<text x="204.1" y="54.4">cart/cart_single</text>
<text x="230.1" y="54.4">v11.2)</text>
<text x="242.6" y="89.9">RASPBERRY PI 5 -</text>
<text x="273.4" y="89.9">40-PIN</text>
<text x="286.3" y="89.9">RIBBON</text>
<text x="299" y="89.9">(UART2</text>
<text x="311.2" y="89.9">230400</text>
<text x="324.2" y="89.9">+</text>
<text x="328.2" y="89.9">START/STOP/READY)</text>
<text x="26.7" y="145.8">START /</text>
<text x="40.6" y="145.8">STOP /</text>
<text x="53.4" y="145.8">LIMIT SWITCHES</text>
<text x="26.7" y="244.9">IBT-2</text>
<text x="37.1" y="244.9">(BTS7960)</text>
<text x="54.4" y="244.9">H-BRIDGE</text>
</g>
<g font-size="2.8" fill="#840000">
<text x="301" y="277.9">Title:</text>
<text x="310.6" y="277.9">Pendulum</text>
<text x="327.6" y="277.9">Control</text>
<text x="340.8" y="277.9">Board</text>
<text x="351.8" y="277.9">V2</text>
<text x="357.8" y="277.9">-</text>
<text x="362.6" y="277.9">Single</text>
<text x="374.1" y="277.9">ESP32</text>
</g>
<text font-size="2.1" fill="#0000c2" x="241.3" y="190.2">NOTES</text>
<g font-size="2.1" fill="#840000">
<text x="301" y="268.2">FAU</text>
<text x="301" y="265">Based</text>
<text x="306.9" y="268.2">Senior</text>
<text x="309" y="265">on</text>
<text x="313" y="265">V1 by</text>
<text x="315.7" y="268.2">Design</text>
<text x="320.8" y="265">Skylar</text>
<text x="329" y="265">Gutman</text>
<text x="301" y="273.7">File:</text>
<text x="301" y="271">Sheet:</text>
<text x="307.1" y="273.7">26S_EGN4952C_G6_PENDULUM_V2.kicad_sch</text>
<text x="301" y="281.1">Size:</text>
<text x="307.6" y="281.1">A3</text>
<text x="323" y="281.1">Date:</text>
<text x="330" y="281.1">2026-10-23</text>
<text x="386" y="281.3">Rev:</text>
<text x="392.4" y="281.3">V2</text>
<text x="301" y="283.9">KiCad</text>
<text x="308.7" y="283.9">E.D.A.</text>
<text x="316.3" y="283.9">9.0.7</text>
<text x="386" y="283.9">Id:</text>
<text x="390.1" y="283.9">1/1</text>
</g>
<g font-size="1.8" fill="#840000">
<text x="35" y="11.9">1</text>
<text x="85" y="11.9">2</text>
<text x="135" y="11.9">3</text>
<text x="185" y="11.9">4</text>
<text x="235" y="11.9">5</text>
<text x="285" y="11.9">6</text>
<text x="335" y="11.9">7</text>
<text x="385" y="11.9">8</text>
<text x="10.3" y="35.9">A</text>
<text x="408.3" y="35.9">A</text>
<text x="45.7" y="70.7">ENCODERS2</text>
<text x="10.3" y="85.9">B</text>
<text x="408.2" y="85.9">B</text>
<text x="43.2" y="98.7">PEND_ENC_TEST</text>
<text x="102.3" y="105">LEVEL_SHIFTER_4CH</text>
<text x="119.3" y="121.7">12 CART_A_5V</text>
<text x="217.1" y="124.2">30 ESP_READY</text>
<text x="217.1" y="126.7">29 ESP_PI_STOP</text>
<text x="217.1" y="129.3">28 ESP_TX</text>
<text x="217.1" y="131.8">27 ESP_RX</text>
<text x="10.3" y="135.9">C</text>
<text x="217.1" y="134.4">26 ESP_PI_START</text>
<text x="408.2" y="135.9">C</text>
<text x="10.3" y="185.9">D</text>
<text x="408.2" y="185.9">D</text>
<text x="10.3" y="235.9">E</text>
<text x="408.3" y="235.9">E</text>
<text x="10.3" y="285.9">F</text>
<text x="35" y="286.9">1</text>
<text x="85" y="286.9">2</text>
<text x="135" y="286.9">3</text>
<text x="185" y="286.9">4</text>
<text x="235" y="286.9">5</text>
<text x="285" y="286.9">6</text>
<text x="335" y="286.9">7</text>
<text x="385" y="286.9">8</text>
<text x="408.3" y="285.9">F</text>
</g>
<g font-size="1.8" fill="#006464">
<text x="74.2" y="28.5">+5V</text>
<text x="86.9" y="28.5">+5V</text>
<text x="99" y="28.5">+3V3</text>
<text x="111.7" y="28.5">+3V3</text>
<text x="125" y="28.5">+5V</text>
<text x="150.4" y="27.3">+5V</text>
<text x="162.8" y="27.5">PWR_FLAG</text>
<text x="175.2" y="27.3">+3V3</text>
<text x="52.1" y="35.2">J1</text>
<text x="77.4" y="35.2">C1</text>
<text x="90.1" y="35.2">C2</text>
<text x="102.8" y="35.2">C3</text>
<text x="115.5" y="35.2">C4</text>
<text x="128.2" y="35.2">C5</text>
<text x="150.1" y="35.2">PWR_FLAG</text>
<text x="163.1" y="35.4">GND</text>
<text x="175.5" y="35.2">PWR_FLAG</text>
<text x="42.5" y="40.1" transform="rotate(-90 42.5 40.1)">+5VGND</text>
<text x="50.6" y="37.7">5V_IN</text>
<text x="76.2" y="37.7">100u</text>
<text x="88.9" y="37.7">100n</text>
<text x="102.3" y="37.7">10u</text>
<text x="114.3" y="37.7">100n</text>
<text x="127" y="37.7">100n</text>
<text x="74.2" y="44.3">GND</text>
<text x="86.9" y="44.3">GND</text>
<text x="99.6" y="44.3">GND</text>
<text x="112.3" y="44.3">GND</text>
<text x="125" y="44.3">GND</text>
<text x="49.6" y="68.2">J3</text>
<text x="42.5" y="73.2" transform="rotate(-90 42.5 73.2)">GND</text>
<text x="63.3" y="73.2" transform="rotate(-90 63.3 73.2)">GND</text>
<text x="42.5" y="80.8" transform="rotate(-90 42.5 80.8)">+5V</text>
<text x="63.3" y="80.8" transform="rotate(-90 63.3 80.8)">+5V</text>
<text x="193.5" y="94.6">+5V</text>
<text x="199.3" y="94.8">U1</text>
<text x="203.1" y="94.6">+3V3</text>
<text x="49.6" y="96.1">J4</text>
<text x="60.8" y="101.1" transform="rotate(-90 60.8 101.1)">GND</text>
<text x="193.6" y="97.4">NodeMCU-32S</text>
<text x="285.7" y="99.9">R1</text>
<text x="107.8" y="102.2">+3V3</text>
<text x="110.4" y="102.5">U2</text>
<text x="111" y="102.2">+5V</text>
<text x="184.7" y="106.3">EN</text>
<text x="196.4" y="103.3" transform="rotate(-90 196.4 103.3)">5V</text>
<text x="206.6" y="105" transform="rotate(-90 206.6 105)">3.3v</text>
<text x="209.6" y="107.5">GPIO23</text>
<text x="285.1" y="105">330</text>
<text x="346.8" y="103.7">J2</text>
<text x="60.8" y="108.7" transform="rotate(-90 60.8 108.7)">+5V</text>
<text x="104.6" y="112.6">LV4</text>
<text x="111.4" y="113.7" transform="rotate(-90 111.4 113.7)">LV_IN</text>
<text x="113.9" y="114" transform="rotate(-90 113.9 114)">HV_IN</text>
<text x="115" y="112.6">HV4</text>
<text x="184.7" y="108.8">GPIO36</text>
<text x="184.7" y="111.4">GPIO39</text>
<text x="184.7" y="113.9">GPIO34</text>
<text x="206.4" y="112.6">GPIO1_TX0</text>
<text x="209.6" y="110.1">GPIO22</text>
<text x="285.7" y="110.1">R2</text>
<text x="43.4" y="119">CART_ENC_TEST</text>
<text x="49.6" y="116.4">J5</text>
<text x="104.6" y="115.2">LV3</text>
<text x="115" y="115.2">HV3</text>
<text x="184.7" y="116.4">GPIO35</text>
<text x="184.7" y="119">GPIO32</text>
<text x="206.1" y="115.2">GPIO3_RX0</text>
<text x="209.6" y="117.7">GPIO21</text>
<text x="285.1" y="115.2">330</text>
<text x="60.8" y="121.4" transform="rotate(-90 60.8 121.4)">GND</text>
<text x="104.6" y="120.2">LV2</text>
<text x="104.6" y="122.8">LV1</text>
<text x="111.4" y="125.2" transform="rotate(-90 111.4 125.2)">GND</text>
<text x="113.9" y="125.2" transform="rotate(-90 113.9 125.2)">GND</text>
<text x="115" y="120.2">HV2</text>
<text x="115" y="122.8">HV1</text>
<text x="184.7" y="121.5">GPIO33</text>
<text x="184.7" y="124.1">GPIO25</text>
<text x="209.6" y="122.8">GPIO19</text>
<text x="209.6" y="125.3">GPIO18</text>
<text x="285.1" y="125.3">330</text>
<text x="285.7" y="120.2">R3</text>
<text x="339.7" y="121.4" transform="rotate(-90 339.7 121.4)">GND</text>
<text x="343.6" y="125.3">RPI_GPIO</text>
<text x="60.8" y="129" transform="rotate(-90 60.8 129)">+5V</text>
<text x="184.7" y="126.6">GPIO26</text>
<text x="184.7" y="129.1">GPIO27</text>
<text x="184.7" y="131.7">GPIO14</text>
<text x="209.6" y="130.4">GPIO17</text>
<text x="210.8" y="127.9">GPIO5</text>
<text x="285.7" y="130.4">R5</text>
<text x="108.5" y="133.2">GND</text>
<text x="111" y="133.2">GND</text>
<text x="184.7" y="134.2">GPIO12</text>
<text x="209.6" y="132.9">GPIO16</text>
<text x="210.8" y="135.5">GPIO4</text>
<text x="285.1" y="135.5">330</text>
<text x="184.7" y="139.3">GPIO13</text>
<text x="184.7" y="141.8">GPIO9</text>
<text x="209.6" y="143.1">GPIO15</text>
<text x="210.8" y="138">GPIO0</text>
<text x="210.8" y="140.6">GPIO2</text>
<text x="273" y="141.8">R4</text>
<text x="280.6" y="141.8">R6</text>
<text x="303.5" y="141.8">R7</text>
<text x="311.1" y="141.8">R8</text>
<text x="46.1" y="149.5">SWITCHES</text>
<text x="49.6" y="146.9">J6</text>
<text x="83.7" y="145.4">+3V3</text>
<text x="184.7" y="144.4">GPIO10</text>
<text x="184.7" y="146.9">GPIO11</text>
<text x="210.8" y="145.6">GPIO8</text>
<text x="210.8" y="148.2">GPIO7</text>
<text x="272.5" y="144.4">10k</text>
<text x="280.1" y="144.4">10k</text>
<text x="302.9" y="144.4">330</text>
<text x="310.6" y="144.4">10k</text>
<text x="55.9" y="154.6">SW_STOP</text>
<text x="87" y="152">R13</text>
<text x="87.1" y="154.5">10k</text>
<text x="104.7" y="154.5">R14</text>
<text x="210.8" y="150.7">GPIO6</text>
<text x="269.7" y="151">GND</text>
<text x="277.4" y="151">GND</text>
<text x="307.8" y="151">GND</text>
<text x="55.9" y="159.7">SW_LIMIT_L</text>
<text x="105.5" y="159.6">1k</text>
<text x="130.1" y="159.6">C10</text>
<text x="55.9" y="164.8">SW_LIMIT_R</text>
<text x="129.6" y="162.2">100n</text>
<text x="200.3" y="163.3" transform="rotate(-90 200.3 163.3)">GND</text>
<text x="205.3" y="163.3" transform="rotate(-90 205.3 163.3)">GND</text>
<text x="209.1" y="163.3" transform="rotate(-90 209.1 163.3)">GND</text>
<text x="60.8" y="169.7" transform="rotate(-90 60.8 169.7)">GND GND GND GND</text>
<text x="83.7" y="168.2">+3V3</text>
<text x="127.5" y="168.8">GND</text>
<text x="197.4" y="171.3">GND GNDGND</text>
<text x="87" y="174.9">R15</text>
<text x="87.1" y="177.4">10k</text>
<text x="104.7" y="177.4">R16</text>
<text x="105.5" y="182.5">1k</text>
<text x="129.6" y="185">100n</text>
<text x="130.1" y="182.5">C11</text>
<text x="83.7" y="191.1">+3V3</text>
<text x="127.5" y="191.6">GND</text>
<text x="87" y="197.7">R17</text>
<text x="87.1" y="200.3">10k</text>
<text x="104.7" y="200.3">R18</text>
<text x="105.5" y="205.3">1k</text>
<text x="129.6" y="207.9">100n</text>
<text x="130.1" y="205.3">C12</text>
<text x="83.7" y="214">+3V3</text>
<text x="127.5" y="214.5">GND</text>
<text x="87" y="220.6">R19</text>
<text x="87.1" y="223.1">10k</text>
<text x="104.7" y="223.1">R20</text>
<text x="105.5" y="228.2">1k</text>
<text x="129.6" y="230.7">100n</text>
<text x="130.1" y="228.2">C13</text>
<text x="127.5" y="237.3">GND</text>
<text x="306" y="238.4">H1</text>
<text x="321.2" y="238.4">H2</text>
<text x="336.4" y="238.4">H3</text>
<text x="351.7" y="238.4">H4</text>
<text x="47.9" y="246">IBT-2</text>
<text x="49.6" y="243.4">J7</text>
<text x="300.9" y="240.9">MountingHole</text>
<text x="316.1" y="240.9">MountingHole</text>
<text x="331.3" y="240.9">MountingHole</text>
<text x="346.6" y="240.9">MountingHole</text>
<text x="60.8" y="256" transform="rotate(-90 60.8 256)">+5V+5V</text>
<text x="87" y="256.1">R21</text>
<text x="97.1" y="256.1">R22</text>
<text x="60.8" y="263.7" transform="rotate(-90 60.8 263.7)">+5V</text>
<text x="87.1" y="258.7">10k</text>
<text x="97.2" y="258.7">10k</text>
<text x="60.8" y="266.2" transform="rotate(-90 60.8 266.2)">GND</text>
<text x="84.3" y="265.3">GND</text>
<text x="94.5" y="265.3">GND</text>
</g>
<g font-size="1.8" fill="#a90000">
<text x="46.9" y="35.3">1</text>
<text x="46.9" y="37.8">2</text>
<text x="46.9" y="70.9">1</text>
<text x="46.9" y="73.4">3</text>
<text x="46.9" y="75.9">5</text>
<text x="55.8" y="73.4">4</text>
<text x="55.8" y="75.9">6</text>
<text x="46.9" y="78.5">7</text>
<text x="46.9" y="81">9</text>
<text x="55.2" y="81">10</text>
<text x="55.8" y="78.5">8</text>
<text x="53.3" y="98.8">1</text>
<text x="53.3" y="101.3">2</text>
<text x="195.3" y="100.4" transform="rotate(-90 195.3 100.4)">19</text>
<text x="205.5" y="99.8" transform="rotate(-90 205.5 99.8)">1</text>
<text x="53.3" y="103.9">3</text>
<text x="53.3" y="106.4">4</text>
<text x="110.2" y="107.4" transform="rotate(-90 110.2 107.4)">3</text>
<text x="112.8" y="108" transform="rotate(-90 112.8 108)">10</text>
<text x="182.2" y="105.2">2</text>
<text x="182.2" y="107.7">3</text>
<text x="217.1" y="106.4">37</text>
<text x="344.1" y="106.4">1</text>
<text x="53.3" y="109">5</text>
<text x="102.2" y="111.5">6</text>
<text x="119.9" y="111.5">7</text>
<text x="182.2" y="110.2">4</text>
<text x="182.2" y="112.8">5</text>
<text x="217.1" y="109">36</text>
<text x="217.1" y="111.5">35</text>
<text x="344.1" y="109">2</text>
<text x="344.1" y="111.5">3</text>
<text x="53.3" y="119.1">1</text>
<text x="102.2" y="114">5</text>
<text x="102.2" y="119.1">2</text>
<text x="119.3" y="119.1">11 CART_B_5V</text>
<text x="119.3" y="119.1">11</text>
<text x="119.9" y="114">8</text>
<text x="182.2" y="115.3">6</text>
<text x="182.2" y="117.9">7</text>
<text x="217.1" y="114">34</text>
<text x="217.1" y="116.6">33</text>
<text x="344.1" y="114">4</text>
<text x="344.1" y="116.6">5</text>
<text x="344.1" y="119.1">6</text>
<text x="53.3" y="121.7">2</text>
<text x="53.3" y="124.2">3</text>
<text x="102.2" y="121.7">1</text>
<text x="119.3" y="121.7">12</text>
<text x="181.6" y="125.5">10</text>
<text x="182.2" y="120.4">8</text>
<text x="182.2" y="122.9">9</text>
<text x="217.1" y="121.7">31</text>
<text x="217.1" y="124.2">30</text>
<text x="53.3" y="126.7">4</text>
<text x="53.3" y="129.3">5</text>
<text x="110.2" y="127.7" transform="rotate(-90 110.2 127.7)">4</text>
<text x="112.8" y="127.7" transform="rotate(-90 112.8 127.7)">9</text>
<text x="181.6" y="128">11</text>
<text x="181.6" y="130.6">12</text>
<text x="217.1" y="126.7">29</text>
<text x="217.1" y="129.3">28</text>
<text x="217.1" y="131.8">27</text>
<text x="181.6" y="133.1">13</text>
<text x="217.1" y="136.9">25</text>
<text x="217.1" y="134.4">26</text>
<text x="181.6" y="138.2">15</text>
<text x="181.6" y="140.7">16</text>
<text x="181.6" y="143.3">17</text>
<text x="217.1" y="139.4">24</text>
<text x="217.1" y="142">23</text>
<text x="53.3" y="149.6">1</text>
<text x="181.6" y="145.8">18</text>
<text x="217.1" y="144.5">22</text>
<text x="217.1" y="147.1">21</text>
<text x="217.1" y="149.6">20</text>
<text x="53.3" y="152.1">2</text>
<text x="53.3" y="154.7">3</text>
<text x="53.3" y="157.2">4</text>
<text x="53.3" y="159.8">5</text>
<text x="53.3" y="162.3">6</text>
<text x="53.3" y="164.8">7</text>
<text x="53.3" y="167.4">8</text>
<text x="199.1" y="166.4" transform="rotate(-90 199.1 166.4)">14</text>
<text x="204.2" y="166.4" transform="rotate(-90 204.2 166.4)">32</text>
<text x="208" y="166.4" transform="rotate(-90 208 166.4)">38</text>
<text x="53.3" y="246.1">1</text>
<text x="53.3" y="248.7">2</text>
<text x="53.3" y="251.2">3</text>
<text x="53.3" y="253.7">4</text>
<text x="53.3" y="256.3">5</text>
<text x="53.3" y="258.8">6</text>
<text x="53.3" y="261.4">7</text>
<text x="53.3" y="263.9">8</text>
</g>
<g font-size="1.8" fill="#0f0f0f">
<text x="35.2" y="75.9">PEND_A_5V</text>
<text x="36.4" y="73.3">PEND_IDX</text>
<text x="58.4" y="73.3">CART_IDX</text>
<text x="58.4" y="75.9">CART_A_5V</text>
<text x="35" y="80.9">PEND_B_5V</text>
<text x="58.4" y="80.9">CART_B_5V</text>
<text x="55.9" y="101.3">PEND_IDX</text>
<text x="275.9" y="101.3">ESP_RX</text>
<text x="290.8" y="101.3">PI_TXD</text>
<text x="55.9" y="103.8">PEND_A_5V</text>
<text x="170.1" y="107.6">CART_B_3V3</text>
<text x="336.4" y="106.3">PI_TXD</text>
<text x="55.9" y="108.9">PEND_B_5V</text>
<text x="89.7" y="111.4">PEND_B_3V3</text>
<text x="89.8" y="114">PEND_A_3V3</text>
<text x="119.9" y="111.5">7 PEND_B_5V</text>
<text x="169.7" y="112.7">PEND_B_3V3</text>
<text x="170.3" y="110.1">CART_A_3V3</text>
<text x="276.2" y="111.4">ESP_TX</text>
<text x="290.8" y="111.4">PI_RXD</text>
<text x="334.4" y="111.4">PI_START</text>
<text x="335.1" y="114">PI_STOP</text>
<text x="336.1" y="108.9">PI_RXD</text>
<text x="90.1" y="119">CART_B_3V3</text>
<text x="119.9" y="114">8 PEND_A_5V</text>
<text x="169.9" y="115.2">PEND_A_3V3</text>
<text x="174.8" y="117.8">LIMIT_L 7</text>
<text x="334" y="116.5">PI_READY</text>
<text x="55.9" y="124.1">CART_A_5V</text>
<text x="55.9" y="121.6">CART_IDX</text>
<text x="90.3" y="121.6">CART_A_3V3</text>
<text x="174.5" y="120.3">LIMIT_R 8</text>
<text x="176" y="122.8">RPWM 9</text>
<text x="176.2" y="125.4">LPWM10</text>
<text x="270.1" y="121.6">ESP_PI_START</text>
<text x="290.8" y="121.6">PI_START</text>
<text x="55.9" y="129.2">CART_B_5V</text>
<text x="171.4" y="127.9">BTN_START11</text>
<text x="172.1" y="130.5">BTN_STOP12</text>
<text x="270.8" y="131.7">ESP_PI_STOP</text>
<text x="290.8" y="131.7">PI_STOP</text>
<text x="271.4" y="138.4" transform="rotate(-90 271.4 138.4)">ESP_PI_START</text>
<text x="279.1" y="138.4" transform="rotate(-90 279.1 138.4)">ESP_PI_STOP</text>
<text x="301.9" y="138.4" transform="rotate(-90 301.9 138.4)">ESP_READY</text>
<text x="309.5" y="138.4" transform="rotate(-90 309.5 138.4)">PI_READY</text>
<text x="46.1" y="149.5">SWITCHES SW_START</text>
<text x="93.5" y="155.9">SW_START</text>
<text x="110.5" y="155.9">BTN_START</text>
<text x="301.9" y="155" transform="rotate(-90 301.9 155)">PI_READY</text>
<text x="129.2" y="156.2" transform="rotate(-90 129.2 156.2)">BTN_START</text>
<text x="86" y="165.5" transform="rotate(-90 86 165.5)">SW_START</text>
<text x="94.3" y="178.7">SW_STOP</text>
<text x="110.5" y="178.7">BTN_STOP</text>
<text x="129.2" y="179.1" transform="rotate(-90 129.2 179.1)">BTN_STOP</text>
<text x="86" y="187.7" transform="rotate(-90 86 187.7)">SW_STOP</text>
<text x="92.4" y="201.6">SW_LIMIT_L</text>
<text x="110.5" y="201.6">LIMIT_L</text>
<text x="129.2" y="201.9" transform="rotate(-90 129.2 201.9)">LIMIT_L</text>
<text x="86" y="212.4" transform="rotate(-90 86 212.4)">SW_LIMIT_L</text>
<text x="92.1" y="224.4">SW_LIMIT_R</text>
<text x="110.5" y="224.4">LIMIT_R</text>
<text x="129.2" y="224.8" transform="rotate(-90 129.2 224.8)">LIMIT_R</text>
<text x="86" y="235.5" transform="rotate(-90 86 235.5)">SW_LIMIT_R</text>
<text x="55.9" y="248.6">LPWM</text>
<text x="86" y="252.7" transform="rotate(-90 86 252.7)">RPWM</text>
<text x="96.2" y="252.7" transform="rotate(-90 96.2 252.7)">LPWM</text>
</g>
<g font-size="1.8" fill="#0000c2">
<text x="241.3" y="197.9">2.</text>
<text x="241.3" y="194.1">1.</text>
<text x="244.3" y="197.9">Level</text>
<text x="244.3" y="194.1">Pinout</text>
<text x="250.3" y="197.9">shifter</text>
<text x="251.5" y="194.1">matches</text>
<text x="257.6" y="197.9">wired</text>
<text x="260.6" y="194.1">cart/cart_single/cart_single.ino</text>
<text x="263.7" y="197.9">LVn&lt;-&gt;HVn</text>
<text x="276.4" y="197.9">straight</text>
<text x="284.9" y="197.9">through.</text>
<text x="292.5" y="194.1">v11.2</text>
<text x="293.9" y="197.9">v1</text>
<text x="297.3" y="197.9">crossed</text>
<text x="298.9" y="194.1">(single</text>
<text x="305.8" y="197.9">cart</text>
<text x="306.6" y="194.1">ESP32,</text>
<text x="310.7" y="197.9">(M)</text>
<text x="314.4" y="194.1">Simulink</text>
<text x="315" y="197.9">and</text>
<text x="319.6" y="197.9">pendulum</text>
<text x="323.7" y="194.1">over</text>
<text x="328.8" y="194.1">UART).</text>
<text x="330" y="197.9">(P)</text>
<text x="334.1" y="197.9">channels</text>
<text x="343.8" y="197.9">-</text>
<text x="346.5" y="197.9">check</text>
<text x="353.1" y="197.9">against</text>
<text x="361.3" y="197.9">the</text>
<text x="241.3" y="201.7">3.</text>
<text x="244.3" y="201.7">C6-C9</text>
<text x="252" y="201.7">encoder</text>
<text x="260.7" y="201.7">filters</text>
<text x="267.5" y="201.7">are</text>
<text x="271.6" y="201.7">1n</text>
<text x="275.2" y="201.7">(v1</text>
<text x="279.4" y="201.7">used</text>
<text x="285" y="201.7">100n:</text>
<text x="291.5" y="201.7">4.7k</text>
<text x="296.7" y="201.7">x</text>
<text x="298.9" y="201.7">100n</text>
<text x="304.9" y="201.7">=</text>
<text x="307.6" y="201.7">0.47</text>
<text x="313" y="201.7">ms,</text>
<text x="317.5" y="201.7">too</text>
<text x="321.7" y="201.7">slow</text>
<text x="327.1" y="201.7">for</text>
<text x="330.9" y="201.7">fast</text>
<text x="335.7" y="201.7">pendulum</text>
<text x="346.1" y="201.7">edges).</text>
<text x="241.3" y="205.5">4.</text>
<text x="241.3" y="209.3">5.</text>
<text x="244.3" y="205.5">Do</text>
<text x="244.3" y="209.3">STOP is</text>
<text x="247.9" y="205.5">NOT connect</text>
<text x="253" y="209.3">normally-closed</text>
<text x="261.3" y="205.5">Pi</text>
<text x="264.3" y="205.5">3V3/5V</text>
<text x="270.2" y="209.3">to</text>
<text x="272.6" y="205.5">pins.</text>
<text x="273.2" y="209.3">GND (open</text>
<text x="278.3" y="205.5">Board</text>
<text x="284.8" y="209.3">=</text>
<text x="285" y="205.5">and</text>
<text x="287.6" y="209.3">stop).</text>
<text x="289.6" y="205.5">Pi</text>
<text x="292.7" y="205.5">share</text>
<text x="294.2" y="209.3">START/limits</text>
<text x="299.1" y="205.5">GND only.</text>
<text x="307.6" y="209.3">are</text>
<text x="311.8" y="209.3">to</text>
<text x="314.8" y="209.3">GND, active</text>
<text x="327.2" y="209.3">LOW.</text>
<text x="241.3" y="213.1">6.</text>
<text x="244.3" y="213.1">R_EN/L_EN</text>
<text x="256" y="213.1">tied</text>
<text x="260.7" y="213.1">to</text>
<text x="263.8" y="213.1">+5V.</text>
<text x="269.4" y="213.1">R_IS/L_IS</text>
<text x="279.8" y="213.1">not</text>
<text x="284" y="213.1">used.</text>
<text x="241.3" y="216.9">7.</text>
<text x="244.3" y="216.9">GPIO5</text>
<text x="251.1" y="216.9">is</text>
<text x="253.9" y="216.9">a</text>
<text x="256.3" y="216.9">strapping</text>
<text x="266.3" y="216.9">pin:</text>
<text x="271" y="216.9">keep</text>
<text x="276.5" y="216.9">R6</text>
<text x="280.2" y="216.9">pull-down.</text>
<text x="55.9" y="246">RPWM</text>
</g>
</svg>
